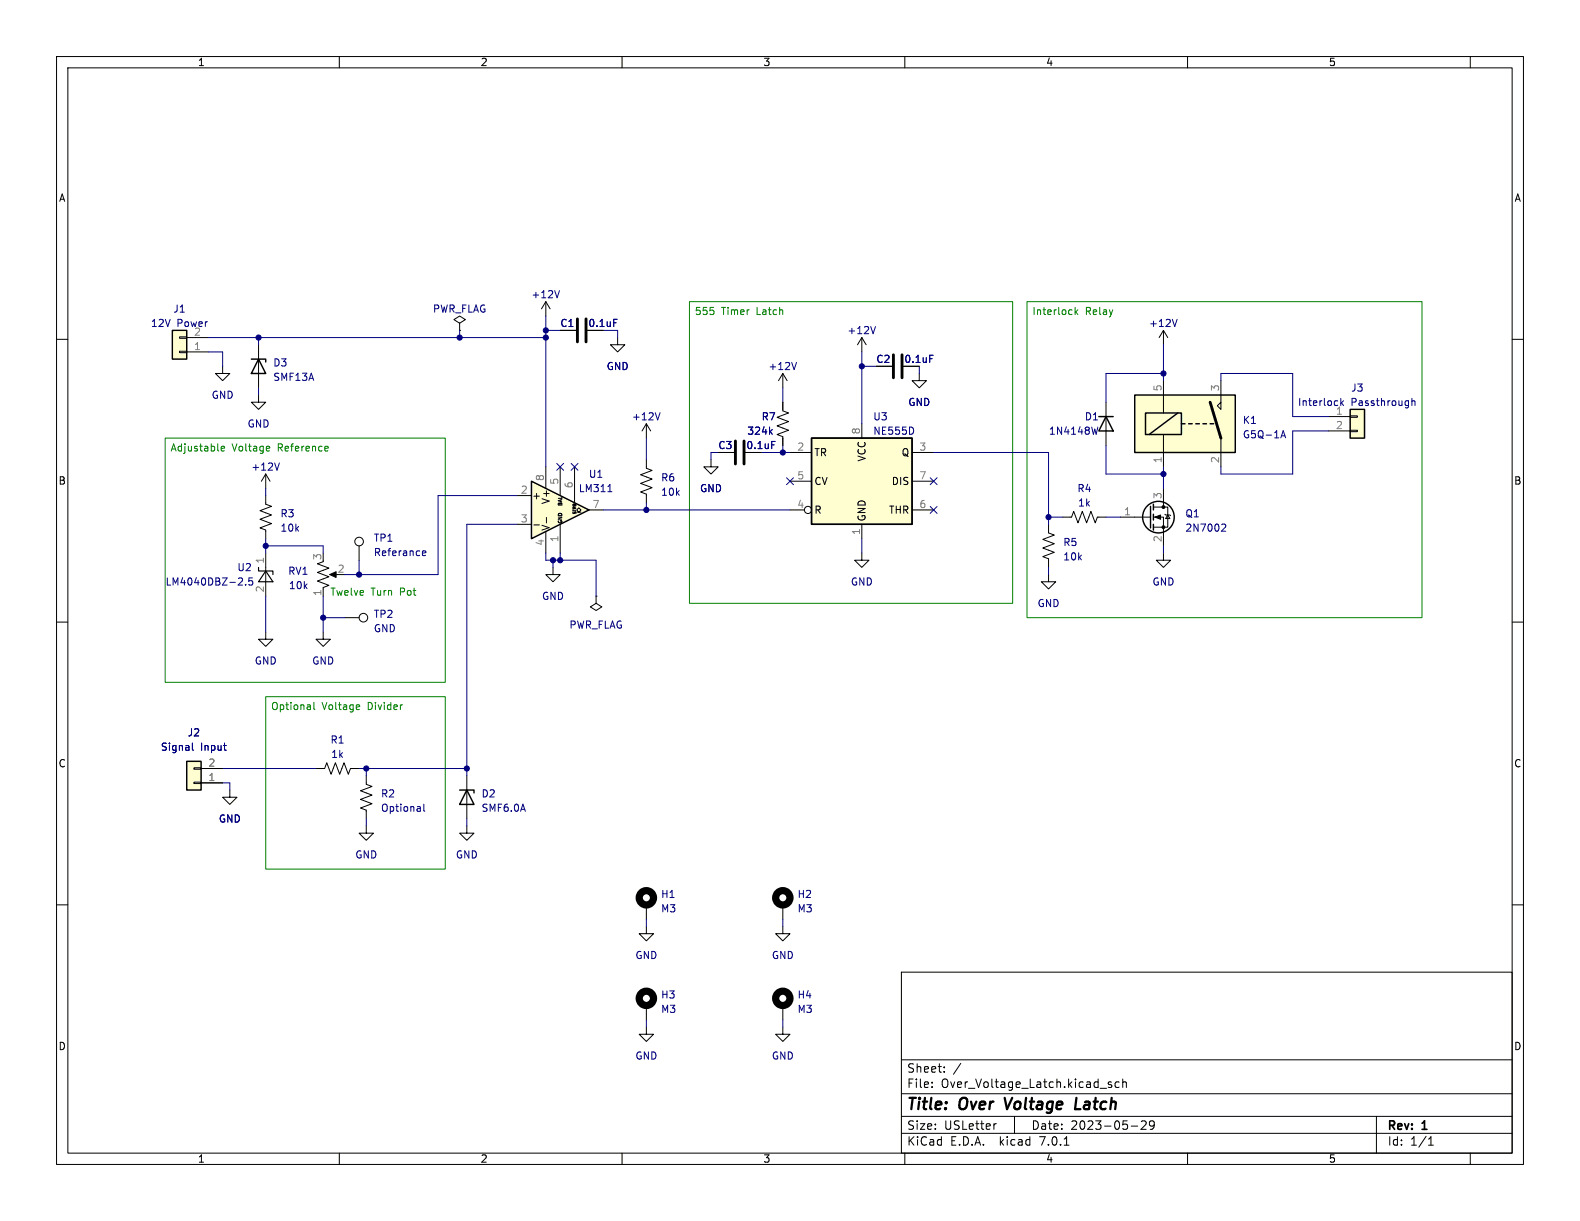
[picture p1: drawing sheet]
<svg xmlns="http://www.w3.org/2000/svg" width="279mm" height="216mm" viewBox="0 0 279 216" stroke-linecap="round" stroke-linejoin="round" font-family="sans-serif">
<g fill="none" stroke="#000" stroke-width=".18">
<path d="M10 10h259.4v195.9h-259.4zM12 12h255.4v191.9h-255.4zM60 10v2M110 10v2M160 10v2M210 10v2M260 10v2M10 60h2M81.3 57.2l1-.7-1-.6-1 .6 1 .7v1.2M81.3 58.4h.1M96.5 53.3l-.7 1.3M96.5 53.3v2.6"/>
<path d="M96.5 53.3l.8 1.3M99.1 58.4h2.8M109.2 59.7v1.3h1.3l-1.3 1.2-1.3-1.2h1.3M152.4 59.7l-.8 1.3M152.4 59.7v2.5M152.4 59.7l.8 1.3M267.4 60h2M45.7 69.9v1.2h1.3l-1.3 1.3-1.3-1.3h1.3M45.7 61v7.6M114.3 74.9l-.8 1.3M114.3 74.9v2.6M114.3 74.9l.8 1.3"/>
<path d="M138.4 71.1v1.5l1 .4-2 .8 2 .7-2 .8 2 .8-2 .7 1 .4v1.5M138.4 66v2.6M138.4 66l-.7 1.3M138.4 66l.8 1.3M152.4 74.9v2.6M154.9 64.8h2.8M162.6 66v1.3h1.2l-1.2 1.3-1.3-1.3h1.3M47 87.6v1.6l1 .3-2 .8 2 .8-2 .7 2 .8-2 .7 1 .4v1.6M47 83.8l-.8 1.3M47 83.8v2.6M47 83.8l.8 1.3M63.5 96.5v2.6"/>
<path d="M127 80h2.8M139.7 80h3.8M139.7 90.2h2.5M139.7 85.1h3.8M152.4 97.8v1.3h1.3l-1.3 1.2-1.3-1.2h1.3M152.4 92.7v2.6M161.3 80h3.8M161.3 90.2h3.8M161.3 85.1h3.8M10 110h2M97.8 100.3v1.3h1.3l-1.3 1.3-1.3-1.3h1.3M105.4 105.4v1.3l1 .6-1 .7-1-.7 1-.6"/>
<path d="M105.4 105.4h.1M267.4 110h2M64.8 137.2v1.5l1 .4-2 .7 2 .8-2 .8 2 .7-2 .8 1 .4v1.5M10 160h2M267.4 160h2M114.3 160v2.6M114.3 177.8v2.5M159.4 171.9h108v32h-108zM159.4 197.4h108M159.4 193.4h108M159.4 187.4h108M164.8 192.2v.1"/>
<path d="M164.8 191.4v.1M167 189.5v.1M167 188.7v.1M176.2 198.7l-.3 .1M179.4 197.4v3M196.5 191.4l-.3-.1-.2 .2v.2l.5 .2v.3h-.5M197.9 191.4l-.4-.1-.3 .3v.4l.1 .2h.6M198.5 191.4l.3-.1 .3 .1 .1 .9M198.5 190.8v1.5M200 199.1h1.2M201.8 198.3l.6-.1 .2 .1 .1 .3-.9 1.1h.9M204.1 198.8l-.3 .3h-.4l-.1-.3 .1-.5 .4-.1 .2 .1a.99 .99 0 0 1-.3 1.4h-.3"/>
<path d="M243.4 197.4v6.5M60 203.9v2M110 203.9v2M159.4 200.4h108M160 203.9v2M188.2 202.5h.8M210 203.9v2M252.6 202.5h.9M252.6 201.4l.4-.4v1.5M260 203.9v2"/>
<circle cx="63.5" cy="95.8" r=".76"/>
<circle cx="142.9" cy="90.2" r=".63"/>
</g>
<path d="M177.7 194.1l.4 2M190.4 194.1l-.3 2h1" fill="none" stroke="#000" stroke-width=".4"/>
<g fill="none" stroke="#000084" stroke-width=".18">
<path d="M98.9 51.4l-.4 1.3M108.5 56.5h.6M154.8 57.7l-.4 1.3M116.7 73l-.4 1.2M136.2 76.3l.4 .5M136.5 78.1h.6M136.6 75.9l-.5 .5M140.8 64.1l-.4 1.3M164.4 62.8h.6M49.4 81.9l-.4 1.2M74.7 98.1l.2 .2 .3-.1M74.7 97.6l.2-.2h.2l.2 .2v.1l-.6 .1"/>
<path d="M74.9 142.2v1.1l.2 .2"/>
</g>
<path d="M143.5 77.5h17.8v15.2h-17.8z" fill="#fffed0" stroke="#fffed0" stroke-width=".18"/>
<path d="M44.4 63.5h2.6v.5M45.7 63.5l1.3 2.5h-2.6zM143.5 77.5h17.8v15.2h-17.8z" fill="none" stroke="#000" stroke-width=".25"/>
<path d="M102.1 56.4v4.1M103.6 56.4v4.1M130 78v4M131.6 78v4M158 62.7v4.1M159.5 62.7v4.1" fill="none" stroke="#000" stroke-width=".51"/>
<g fill="none" stroke="#000" stroke-width="1.3">
<circle cx="114.3" cy="158.7" r="1.27"/>
<circle cx="114.3" cy="176.5" r="1.27"/>
</g>
<path d="M94 85.1l10.1 5.1-10.1 5.1z" fill="#fffed0"/>
<g fill="none" stroke="#000" stroke-width=".25">
<path d="M30.5 58.4h2.5v5.1h-2.5zM194.3 73.7h2.5M195.6 73.7l1.2 2.5h-2.5zM200.7 69.9h17.7v10.1h-17.7zM202.6 73h6.3v3.8h-6.3zM208.3 73l-5.1 3.8M208.9 74.9h.6M210.2 74.9h.6M211.5 74.9h.6M212.7 74.9h.7M214 74.9h.6M238.8 72.4h2.5v5.1h-2.5z"/>
<path d="M94 85.1l10.1 5.1-10.1 5.1zM203.5 89.5v3.8M204 89.2v1M204 90.9v1M204 92.7v1M33 134.6h2.6v5.1h-2.6zM81.3 139.7h2.5v.5M82.5 139.7l1.3 2.5h-2.5z"/>
<circle cx="204.9" cy="91.4" r="2.79"/>
</g>
<g fill="none" stroke="#000" stroke-width=".18">
<path d="M31.7 59.6h1.3v.2h-1.3zM33 59.7h3.8M99.1 58.4h2.8M205.7 58.4l-.7 1.3M205.7 58.4v2.6M205.7 58.4l.8 1.3M31.7 62.1h1.3v.3h-1.3zM33 62.2h3.8M39.4 64.8v1.2h1.2l-1.2 1.3-1.3-1.3h1.3M138.4 71.1v1.3M138.4 77.5v1.2M154.9 64.8h2.8"/>
<path d="M195.6 71.1v7.6M205.7 67.3v5.7M205.7 76.8v5.8M215.9 67.3v5.1l-.6-.6 .6-.7M215.9 77.5v5.1M234.9 73.7h3.9M234.9 76.2h3.9M238.8 76.1h1.2v.2h-1.2zM238.8 73.5h1.2v.3h-1.2zM47 97.8v7.6M57.1 99.3l-1 .4 2.1 .8-2.1 .7 2.1 .8-2.1 .7 2.1 .8-1.1 .4v1.5M91.4 87.6h2.6"/>
<path d="M91.4 92.7h2.6M94.4 92.8h1M96.5 82.6v3.8M96.5 94v3.8M96.6 91.5v1M99.1 82.6v5M99.1 92.7v5.1M101.6 82.6v6.3M102 90.6h.4l-.4-.4 .4-.4 .3 .4-.3 .4h.3M104.1 90.2h2.6M114.3 81.3v1.5l1 .4-2 .7 2 .8-2 .8 2 .7-2 .8 1 .4v1.5M125.7 81.3v1.3h1.3l-1.3 1.2-1.2-1.2h1.2"/>
<path d="M127 80h2.8M185.4 92.7v1.5l1 .4-2 .8 2 .7-2 .8 2 .8-2 .7 1 .4v1.5M188 91.4h1.5l.4-1 .7 2.1 .8-2.1 .8 2.1 .7-2.1 .8 2.1 .4-1.1h1.5M198.1 91.4h5.4M204 91.4h1.7v5.1M204 89.7h2.5v3.5h-2.5M205.7 97.8v1.3h1.3l-1.3 1.2-1.2-1.2h1.2M205.7 86.4v3.3M206 90.9l.1 .2h.8l.1 .1M206.5 91.1l.4 .6h-.8zM47 111.8v1.2h1.3l-1.3 1.3-1.3-1.3h1.3M57.1 111.8v1.2h1.3l-1.3 1.3-1.2-1.3h1.2"/>
<path d="M58.7 101.6h1M61 109.2h2.5M185.4 101.6v1.3h1.3l-1.3 1.2-1.3-1.2h1.3M34.3 135.8h1.3v.2h-1.3zM34.3 138.3h1.3v.3h-1.3zM35.6 138.4h3.8M35.6 135.9h3.8M40.6 139.7v1.3h1.3l-1.3 1.2-1.2-1.2h1.2M55.9 135.9h1.5l.4-1 .7 2 .8-2 .8 2 .7-2 .8 2 .4-1h1.5M82.5 137.2v7.6M64.8 146.1v1.2h1.2l-1.2 1.3-1.3-1.3h1.3M82.5 146.1v1.2h1.3l-1.3 1.3-1.2-1.3h1.2"/>
<path d="M114.3 163.8v1.3h1.3l-1.3 1.3-1.3-1.3h1.3M138.4 163.8v1.3h1.3l-1.3 1.3-1.2-1.3h1.2M138.4 160v2.6M138.4 177.8v2.5M114.3 181.6v1.3h1.3l-1.3 1.3-1.3-1.3h1.3M138.4 181.6v1.3h1.3l-1.3 1.3-1.2-1.3h1.2"/>
<circle cx="64.3" cy="109.2" r=".76"/>
</g>
<g fill="none" stroke="#000084" stroke-width=".18">
<path d="M108.5 56.5h.6M208.2 56.5l-.5 1.2M136.2 76.3l.4 .5M136.5 78.1h.6M136.6 75.9l-.5 .5M164.4 62.8h.6M194.1 75.5l-.3 1.3M226.5 77.4l.4-1.2 .4 1.2M226.6 77.1h.6M237.1 70.4v1.3M237.2 71.2l.4 .5M237.6 70.9l-.5 .4"/>
<path d="M249.7 70.4v1.3M249.7 71l.2-.1h.3v.8M98.5 81.9l1.2 1.3M99.7 81.9l-1.2 1.3M101 81.9l1.2 1.3M102.2 81.9l-1.2 1.3M107.5 86.9h.7M139.1 84.5l1.2 1.2M140.3 84.5l-1.2 1.2M164.5 84.5l1.2 1.2M164.5 89.6l1.2 1.2M165.7 84.5l-1.2 1.2"/>
<path d="M165.7 89.6l-1.2 1.2M216.2 92.7h.4l.2 .3-.8 .9h.8M42.6 102.2l.3 .2-.1 .3-.7 .8h.8M43.4 103.3v.2M44.6 102.2h-.6v.6l.2-.1h.4l.1 .2-.1 .4-.1 .2-.5-.2M34 131.4v1.1l.2 .2M39.5 131.8h.5M39.9 132.7h.1"/>
</g>
<g fill="#fffed0" stroke="#fffed0" stroke-width=".18">
<path d="M30.5 58.4h2.5v5.1h-2.5z"/>
<path d="M238.8 72.4h2.5v5.1h-2.5z"/>
<path d="M200.7 69.9h17.7v10.1h-17.7z"/>
<path d="M33 134.6h2.6v5.1h-2.6z"/>
</g>
<g fill="none" stroke="#000" stroke-width="1.3">
<circle cx="138.4" cy="158.7" r="1.27"/>
<circle cx="138.4" cy="176.5" r="1.27"/>
</g>
<g fill="#000" stroke="#000" stroke-width=".18">
<path d="M204.2 91.4l1-.3v.7zM58.3 101.6l1.1-.5v1z"/>
<circle cx="205.7" cy="93.2" r=".25"/>
<circle cx="205.7" cy="89.7" r=".25"/>
</g>
<path d="M214 71.1l1.9 6.4" fill="none" stroke="#000" stroke-width=".51"/>
<path d="M45.7 100.3v.7h2.6v.6M47 101l1.3 1.9h-2.6z" fill="none" stroke="#000" stroke-width=".2"/>
<g fill="none" stroke="#008000" stroke-width=".18">
<path d="M121.9 53.3h57.2v53.4h-57.2zM181.6 53.3h69.9v55.9h-69.9zM190.1 54.4v1.2M190.2 55.1l.4 .5M190.6 54.8l-.5 .5M29.2 77.5h49.5v43.2h-49.5zM39.1 79.3l.6-.1v-.2l-.4-.1-.2 .2 .1 .6h.5M47.5 78.9l.2 .3-.6 .1M47.6 79.7l-.1 .1M57.9 78.9l.1 .3-.6 .1M58 79.7l-.1 .1M47 123.2h31.7v30.5h-31.7z"/>
<path d="M55.5 124.2v1.1l.2 .2M63.4 124.6l.2 .3-.6 .1M63.5 125.4l-.1 .1"/>
</g>
<g fill="none" stroke="#000080" stroke-width=".18">
<path d="M36.8 59.7h59.7M45.7 59.7v1.3M81.3 58.4v1.3M96.5 55.9v26.7M96.5 58.4h2.6M106.7 58.4h2.5v1.3M36.8 62.2h2.6v2.6M45.7 68.6v1.3M114.3 77.5v3.8M138.4 68.6v2.5M138.4 78.7v1.3M152.4 62.2v12.7"/>
<path d="M152.4 64.8h2.5M162.6 64.8v1.2M195.6 78.7v5.1h10.1M205.7 66h-10.1v5.1M205.7 61v6.3M215.9 67.3v-1.3h12.7v7.7h6.3M234.9 76.2h-6.3v7.6h-12.7v-1.2M47 86.4v1.2M47 95.3v2.5M47 96.5h10.1v1.3M63.5 99.1v2.5M91.4 92.7h-8.9v44.5"/>
<path d="M91.4 87.6h-13.9v14h-16.5M96.5 97.8v1.3h8.9v6.3M97.8 99.1v1.2M99.1 97.8v1.3M106.7 90.2h33M114.3 88.9v1.3M127 80h-1.3v1.3M134.6 80h5.1M152.4 95.3v2.5M165.1 80h20.3v12.7M185.4 91.4h2.6M195.6 91.4h2.5"/>
<path d="M205.7 82.6v3.8M205.7 96.5v1.3M47 105.4v6.4M57.1 105.4v6.4M57.1 109.2h3.9M185.4 100.3v1.3M39.4 135.9h16.5M39.4 138.4h1.2v1.3M63.5 135.9h19M64.8 135.9v1.3M64.8 144.8v1.3M82.5 144.8v1.3"/>
<path d="M114.3 162.6v1.2M138.4 162.6v1.2M114.3 180.3v1.3M138.4 180.3v1.3"/>
</g>
<g fill="#000080" stroke="#000080" stroke-width=".18">
<circle cx="96.5" cy="58.4" r=".46"/>
<circle cx="81.3" cy="59.7" r=".46"/>
<circle cx="45.7" cy="59.7" r=".46"/>
<circle cx="97.8" cy="99.1" r=".46"/>
<circle cx="96.5" cy="59.7" r=".46"/>
<circle cx="138.4" cy="80" r=".46"/>
<circle cx="152.4" cy="64.8" r=".46"/>
<circle cx="114.3" cy="90.2" r=".46"/>
<circle cx="82.5" cy="135.9" r=".46"/>
<circle cx="99.1" cy="99.1" r=".46"/>
<circle cx="64.8" cy="135.9" r=".46"/>
<circle cx="185.4" cy="91.4" r=".46"/>
<circle cx="205.7" cy="66" r=".46"/>
<circle cx="205.7" cy="83.8" r=".46"/>
<circle cx="57.1" cy="109.2" r=".46"/>
<circle cx="63.5" cy="101.6" r=".46"/>
<circle cx="47" cy="96.5" r=".46"/>
</g>
<g font-size="2.8">
<text x="160.4" y="196.7">Title:</text>
<text x="169.8" y="196.7">Over</text>
<text x="178.4" y="196.7">Voltage</text>
<text x="191.4" y="196.7">Latch</text>
</g>
<g font-size="2.1">
<text x="160.4" y="189.8">Sheet:</text>
<text x="168.6" y="189.8">/</text>
<text x="160.4" y="192.5">File:</text>
<text x="166.4" y="192.5">Over_Voltage_Latch.kicad_sch</text>
<text x="160.4" y="202.7">KiCad</text>
<text x="160.4" y="199.9">Size:</text>
<text x="167" y="199.9">USLetter</text>
<text x="168.1" y="202.7">E.D.A.</text>
<text x="176.8" y="202.7">kicad</text>
<text x="182.4" y="199.9">Date:</text>
<text x="183.9" y="202.7">7.0.1</text>
<text x="189.3" y="199.9">2023-05-29</text>
<text x="245.4" y="200.1">Rev:</text>
<text x="245.4" y="202.7">Id:</text>
<text x="249.4" y="202.7">1/1</text>
<text x="251.6" y="200.1">1</text>
</g>
<g font-size="1.8">
<text x="35" y="11.8">1</text>
<text x="85" y="11.8">2</text>
<text x="135" y="11.8">3</text>
<text x="185" y="11.8">4</text>
<text x="235" y="11.8">5</text>
<text x="10.4" y="35.8">A</text>
<text x="267.8" y="35.8">A</text>
<text x="104" y="58">0.1uF</text>
<text x="159.9" y="64.3">0.1uF</text>
<text x="131.9" y="79.6">0.1uF</text>
<text x="144" y="80.8">TR</text>
<text x="153.2" y="81.7" transform="rotate(-90 153.2 81.7)">VCC</text>
<text x="159.3" y="80.8">Q</text>
<text x="10.3" y="85.8">B</text>
<text x="94.1" y="88.5">+</text>
<text x="97.3" y="89.3" transform="rotate(-90 97.3 89.3)">V+</text>
<text x="144" y="85.9">CV</text>
<text x="157.6" y="85.9">DIS</text>
<text x="267.7" y="85.8">B</text>
<text x="97.3" y="93.9" transform="rotate(-90 97.3 93.9)">V-</text>
<text x="144" y="91">R</text>
<text x="153.2" y="92.2" transform="rotate(-90 153.2 92.2)">GND</text>
<text x="157.1" y="91">THR</text>
<text x="10.3" y="135.8">C</text>
<text x="267.7" y="135.8">C</text>
<text x="10.3" y="185.8">D</text>
<text x="267.7" y="185.8">D</text>
<text x="35" y="205.7">1</text>
<text x="85" y="205.7">2</text>
<text x="135" y="205.7">3</text>
<text x="185" y="205.7">4</text>
<text x="235" y="205.7">5</text>
</g>
<g font-size="1.8" fill="#000084">
<text x="93.9" y="52.9">+12V</text>
<text x="26.6" y="58">12V</text>
<text x="31.2" y="58">Power</text>
<text x="34.3" y="59.4">2</text>
<text x="76.5" y="55.4">PWR_FLAG</text>
<text x="149.8" y="59.2">+12V</text>
<text x="203.1" y="58">+12V</text>
<text x="107.2" y="65.6">GND</text>
<text x="135.8" y="65.6">+12V</text>
<text x="37.4" y="70.7">GND</text>
<text x="48.3" y="67.5">SMF13A</text>
<text x="160.6" y="71.9">GND</text>
<text x="229.5" y="71.9">Interlock</text>
<text x="238.9" y="71.9">Passthrough</text>
<text x="43.7" y="75.8">GND</text>
<text x="111.7" y="74.5">+12V</text>
<text x="132.1" y="77">324k</text>
<text x="154.4" y="77">NE555D</text>
<text x="185.4" y="77">1N4148W</text>
<text x="219.7" y="77.7">G5Q-1A</text>
<text x="236.2" y="73.4">1</text>
<text x="44.4" y="83.4">+12V</text>
<text x="102.3" y="87.2">LM311</text>
<text x="116.8" y="87.8">10k</text>
<text x="123.7" y="87.2">GND</text>
<text x="190.6" y="89.7">1k</text>
<text x="49.5" y="94.2">10k</text>
<text x="209.6" y="94.2">2N7002</text>
<text x="66" y="98.5">Referance</text>
<text x="188" y="99.3">10k</text>
<text x="29.2" y="103.7">LM4040DBZ-2.5</text>
<text x="51" y="104.3">10k</text>
<text x="95.8" y="106.2">GND</text>
<text x="150.4" y="103.7">GND</text>
<text x="183.4" y="107.5">GND</text>
<text x="203.7" y="103.7">GND</text>
<text x="66" y="112">GND</text>
<text x="100.6" y="111.3">PWR_FLAG</text>
<text x="45" y="117.7">GND</text>
<text x="55.2" y="117.7">GND</text>
<text x="28.4" y="132.9">Signal</text>
<text x="35.4" y="132.9">Input</text>
<text x="58.5" y="134.2">1k</text>
<text x="67.3" y="143.7">Optional</text>
<text x="85.1" y="143.7">SMF6.0A</text>
<text x="38.6" y="145.6">GND</text>
<text x="62.8" y="152">GND</text>
<text x="80.6" y="152">GND</text>
<text x="116.8" y="161.5">M3</text>
<text x="141" y="161.5">M3</text>
<text x="112.3" y="169.7">GND</text>
<text x="136.4" y="169.7">GND</text>
<text x="116.8" y="179.3">M3</text>
<text x="141" y="179.3">M3</text>
<text x="112.3" y="187.5">GND</text>
<text x="136.4" y="187.5">GND</text>
</g>
<g font-size="1.8" fill="#000080">
<text x="30.6" y="55.4">J1</text>
<text x="99" y="58">C1</text>
<text x="48.3" y="65">D3</text>
<text x="154.9" y="64.3">C2</text>
<text x="238.9" y="69.4">J3</text>
<text x="134.6" y="74.5">R7</text>
<text x="154.4" y="74.5">U3</text>
<text x="191.8" y="74.5">D1</text>
<text x="219.7" y="75.1">K1</text>
<text x="127" y="79.6">C3</text>
<text x="104.1" y="84.6">U1</text>
<text x="116.8" y="85.3">R6</text>
<text x="190.5" y="87.2">R4</text>
<text x="49.5" y="91.6">R3</text>
<text x="66" y="95.9">TP1</text>
<text x="209.6" y="91.6">Q1</text>
<text x="41.9" y="101.2">U2</text>
<text x="50.9" y="101.8">RV1</text>
<text x="188" y="96.7">R5</text>
<text x="66" y="109.4">TP2</text>
<text x="33.1" y="130.4">J2</text>
<text x="58.4" y="131.6">R1</text>
<text x="67.3" y="141.2">R2</text>
<text x="85.1" y="141.2">D2</text>
<text x="116.8" y="158.9">H1</text>
<text x="141" y="158.9">H2</text>
<text x="116.8" y="176.7">H3</text>
<text x="141" y="176.7">H4</text>
</g>
<g font-size="1.8" fill="#008000">
<text x="122.9" y="55.9">555</text>
<text x="127.6" y="55.9">Timer</text>
<text x="133.8" y="55.9">Latch</text>
<text x="182.6" y="55.9">Interlock</text>
<text x="191.9" y="55.9">Relay</text>
<text x="30.2" y="80.1">Adjustable</text>
<text x="41.1" y="80.1">Voltage</text>
<text x="49.2" y="80.1">Reference</text>
<text x="58.4" y="105.4">Twelve</text>
<text x="65.6" y="105.4">Turn</text>
<text x="70.8" y="105.4">Pot</text>
<text x="47.9" y="125.8">Optional</text>
<text x="57" y="125.8">Voltage</text>
<text x="65.1" y="125.8">Divider</text>
</g>
<g font-size="1.8" fill="#808080">
<text x="34.3" y="62">1</text>
<text x="205.5" y="69.2" transform="rotate(-90 205.5 69.2)">5</text>
<text x="215.6" y="69.2" transform="rotate(-90 215.6 69.2)">3</text>
<text x="152.1" y="76.9" transform="rotate(-90 152.1 76.9)">8</text>
<text x="236.2" y="75.9">2</text>
<text x="140.9" y="79.8">2</text>
<text x="162.5" y="79.8">3</text>
<text x="205.5" y="81.9" transform="rotate(-90 205.5 81.9)">1</text>
<text x="215.6" y="81.9" transform="rotate(-90 215.6 81.9)">2</text>
<text x="92" y="87.4">2</text>
<text x="96.3" y="85.1" transform="rotate(-90 96.3 85.1)">8</text>
<text x="98.8" y="85.8" transform="rotate(-90 98.8 85.8)">5</text>
<text x="101.3" y="86.4" transform="rotate(-90 101.3 86.4)">6</text>
<text x="104.7" y="89.9">7</text>
<text x="140.9" y="89.9">4</text>
<text x="140.9" y="84.8">5</text>
<text x="162.5" y="89.9">6</text>
<text x="162.5" y="84.8">7</text>
<text x="205.5" y="88.3" transform="rotate(-90 205.5 88.3)">3</text>
<text x="92" y="92.5">3</text>
<text x="98.8" y="95.9" transform="rotate(-90 98.8 95.9)">1</text>
<text x="152.1" y="94.6" transform="rotate(-90 152.1 94.6)">1</text>
<text x="198.7" y="91.2">1</text>
<text x="205.5" y="95.9" transform="rotate(-90 205.5 95.9)">2</text>
<text x="46.7" y="99.7" transform="rotate(-90 46.7 99.7)">1</text>
<text x="56.9" y="99.1" transform="rotate(-90 56.9 99.1)">3</text>
<text x="59.7" y="101.3">2</text>
<text x="96.3" y="96.6" transform="rotate(-90 96.3 96.6)">4</text>
<text x="46.7" y="104.8" transform="rotate(-90 46.7 104.8)">2</text>
<text x="56.9" y="105.4" transform="rotate(-90 56.9 105.4)">1</text>
<text x="36.8" y="135.6">2</text>
<text x="36.8" y="138.2">1</text>
</g>
<g font-size=".9">
<text x="99.5" y="89.6" transform="rotate(-90 99.5 89.6)">BAL</text>
<text x="99.5" y="92.6" transform="rotate(-90 99.5 92.6)">GND</text>
</g>
<text font-size=".7" x="102" y="91.1" transform="rotate(-90 102 91.1)">STRB</text>
</svg>
